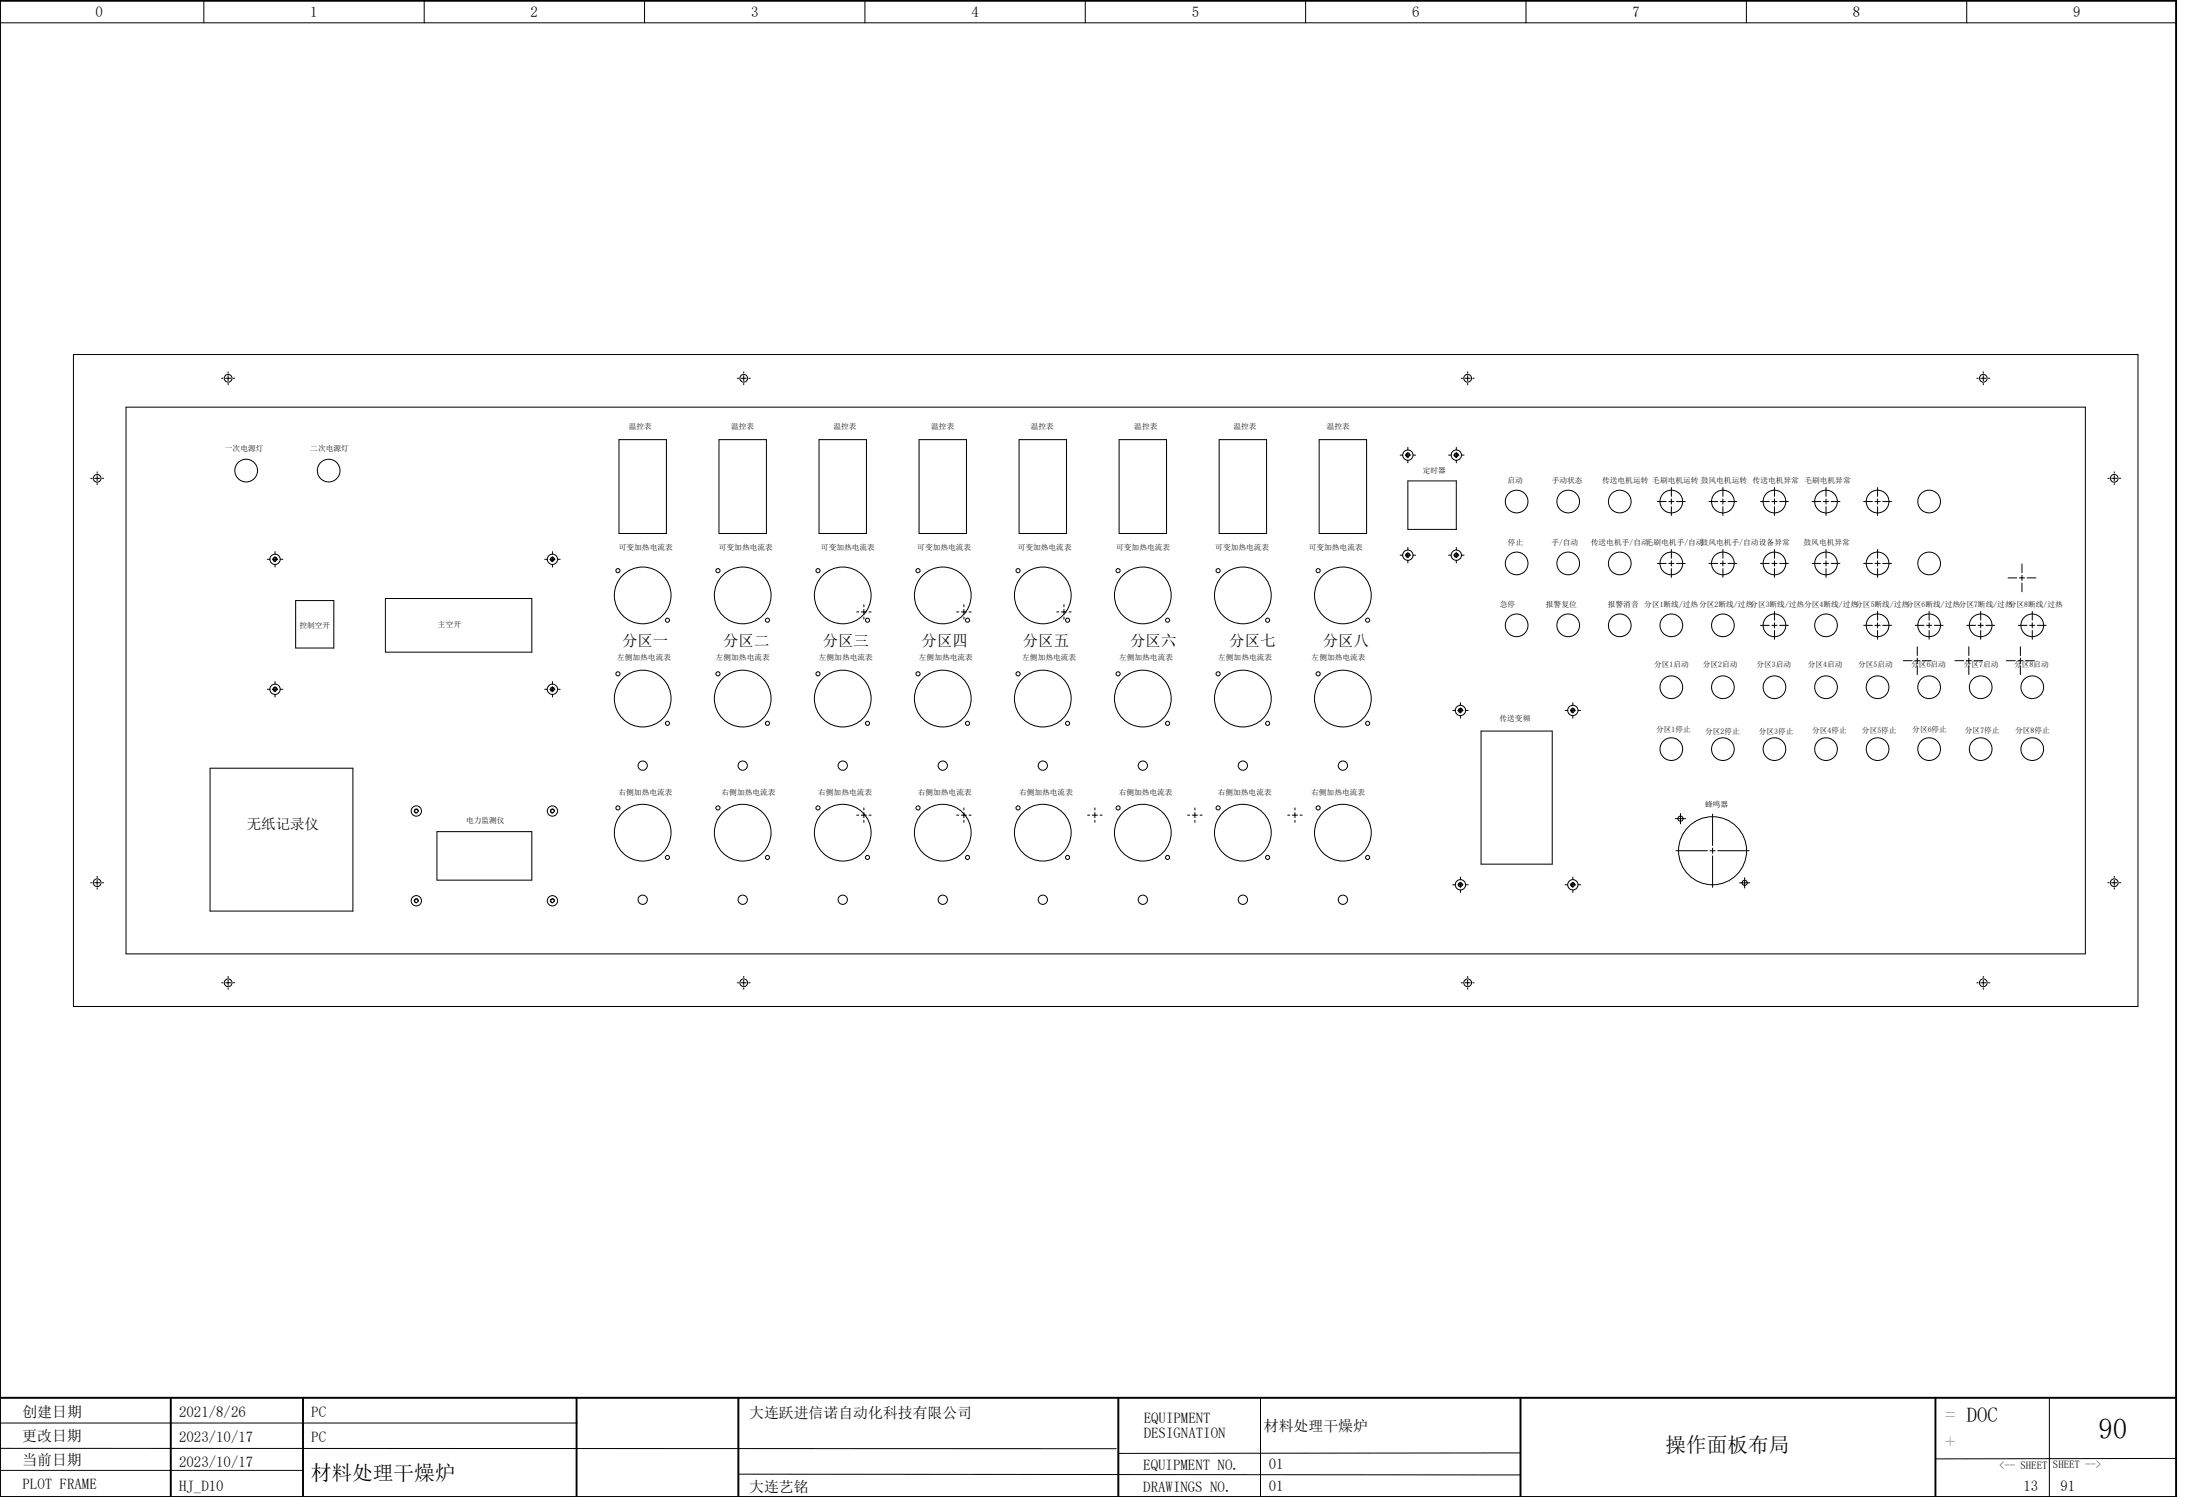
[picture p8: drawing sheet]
<svg xmlns="http://www.w3.org/2000/svg" width="399mm" height="272mm" viewBox="0 0 399 272" stroke-linecap="round" stroke-linejoin="round" font-family="sans-serif">
<path d="M0 .1h395v271.5h-395zM0 253.6h395M31 253.6v18M55 253.6v18M104.7 253.7v18M134 253.6v18M203 253.6v18M276 253.6v18M351.3 253.6v18" fill="none" stroke="#000" stroke-width=".35"/>
<g fill="none" stroke="#000" stroke-width=".18">
<path d="M0 4.1h395M37 .1v4M77 .1v4M117 .1v4M157 .1v4M197 .1v4M237 .1v4M277 .1v4M317 .1v4M357 .1v4M13.3 64.3h374.8v118.3h-374.8zM22.9 73.9h355.6v99.2h-355.6z"/>
<path d="M40.2 68.6h.3M40.9 68.6h1M41.4 67.5v.2M41.4 68.2v.9M41.4 69.6v.2M42.3 68.6h.3M112.4 79.8h8.6v17h-8.6zM130.5 79.8h8.6v17h-8.6zM133.8 68.6h.3M134.5 68.6h1M135 67.5v.2M135 68.2v.9"/>
<path d="M135 69.6v.2M135.9 68.6h.3M148.7 79.8h8.6v17h-8.6zM166.8 79.8h8.6v17h-8.6zM185 79.8h8.6v17h-8.6zM203.1 79.8h8.7v17h-8.7zM221.3 79.8h8.6v17h-8.6zM239.5 79.8h8.6v17h-8.6zM265.2 68.6h.3M265.9 68.6h1M266.4 67.5v.2M266.4 68.2v.9"/>
<path d="M266.4 69.6v.2M267.3 68.6h.3M358.8 68.6h.3M359.5 68.6h1M360 67.5v.2M360 68.2v.9M360 69.6v.2M360.9 68.6h.3M16.5 86.8h.2M17.2 86.8h.9M17.6 85.6v.3M17.6 86.3v1"/>
<path d="M17.6 87.7v.3M18.6 86.8h.2M254.1 82.6h.5M255.1 82.6h.9M255.6 87.3h8.8v8.8h-8.8zM255.6 81.2v.4M255.6 82.1v1M255.6 83.5v.5M255.6 99.3v.5M255.9 82.7a.37 .37 0 0 0-.3-.5 .37 .37 0 0 0-.4 .4 .37 .37 0 0 0 .5 .3M256.5 82.6h.5M262.9 82.6h.5"/>
<path d="M263.9 82.6h.9M264.4 81.2v.4M264.4 82.1v1M264.4 83.5v.5M264.4 99.3v.5M264.7 82.7a.37 .37 0 0 0-.3-.5 .37 .37 0 0 0-.4 .4 .37 .37 0 0 0 .4 .3M265.3 82.6h.5M300.9 91h1.5M302.9 91h.9M303.4 88.5v1.6M303.4 90.5v1M303.4 91.9v1.6"/>
<path d="M303.4 99.7v1.6M304.3 91h1.6M310.2 91h1.6M312.3 91h.9M312.7 88.5v1.6M312.7 90.5v1M312.7 91.9v1.6M312.7 99.7v1.6M313.7 91h1.6M319.6 91h1.6M321.6 91h1M322.1 88.5v1.6"/>
<path d="M322.1 90.5v1M322.1 91.9v1.6M322.1 99.7v1.6M323 91h1.6M328.9 91h1.6M331 91h.9M331.5 88.5v1.6M331.5 90.5v1M331.5 91.9v1.6M331.5 99.7v1.6M332.4 91h1.6M338.3 91h1.6"/>
<path d="M340.4 91h.9M340.8 88.5v1.6M340.8 90.5v1M340.8 91.9v1.6M340.8 99.7v1.6M341.8 91h1.5M382.6 86.8h.2M383.3 86.8h.9M383.8 85.6v.3M383.8 86.3v1M383.8 87.7v.3M384.7 86.8h.2"/>
<path d="M48.5 101.5h.5M49.5 101.5h.9M49.9 100.1v.5M49.9 101v1M49.9 102.4v.5M50.3 101.6a.37 .37 0 0 0-.3-.5 .37 .37 0 0 0-.4 .4 .37 .37 0 0 0 .4 .4M50.9 101.5h.4M53.7 109h6.9v8.6h-6.9zM70 108.6h26.5v9.7h-26.5zM98.9 101.5h.4M99.8 101.5h.9M100.3 100.1v.5"/>
<path d="M100.3 101v1M100.3 102.4v.5M100.6 101.6a.37 .37 0 0 0-.3-.5 .37 .37 0 0 0-.4 .4 .37 .37 0 0 0 .5 .4M101.2 101.5h.5M155.5 111h.4M156.3 111h1M156.8 109.7v.4M156.8 110.6v.9M156.8 112v.3M157.7 111h.4M173.7 111h.3M174.5 111h.9"/>
<path d="M175 109.7v.4M175 110.6v.9M175 112v.3M175.9 111h.4M191.8 111h.4M192.7 111h.9M193.1 109.7v.4M193.1 110.6v.9M193.1 112v.3M194.1 111h.3M254.1 100.7h.5M255.1 100.7h.9"/>
<path d="M255.6 100.3v.9M255.6 101.7v.4M255.9 100.8a.37 .37 0 0 0-.3-.4 .37 .37 0 0 0-.4 .4 .37 .37 0 0 0 .5 .3M256.5 100.7h.5M262.9 100.7h.5M263.9 100.7h.9M264.4 100.3v.9M264.4 101.7v.4M264.7 100.8a.37 .37 0 0 0-.3-.4 .37 .37 0 0 0-.4 .4 .37 .37 0 0 0 .4 .3M265.3 100.7h.5M300.9 102.2h1.5M302.9 102.2h.9"/>
<path d="M303.4 101.8v.9M303.4 103.2v1.6M304.3 102.2h1.6M310.2 102.2h1.6M312.3 102.2h.9M312.7 101.8v.9M312.7 103.2v1.6M313.7 102.2h1.6M319.6 113.5h1.6M319.6 102.2h1.6M321.6 113.5h1M321.6 102.2h1"/>
<path d="M322.1 101.8v.9M322.1 103.2v1.6M322.1 110.9v1.6M322.1 113v.9M322.1 114.4v1.6M323 113.5h1.6M323 102.2h1.6M328.9 102.2h1.6M331 102.2h.9M331.5 101.8v.9M331.5 103.2v1.6M332.4 102.2h1.6"/>
<path d="M338.3 113.5h1.6M338.3 102.2h1.6M340.4 113.5h.9M340.4 102.2h.9M340.8 101.8v.9M340.8 103.2v1.6M340.8 110.9v1.6M340.8 113v.9M340.8 114.4v1.6M341.8 113.5h1.5M341.8 102.2h1.5M345.5 119.9h1.6"/>
<path d="M347.6 119.9h.9M347.7 113.5h1.5M348 117.4v1.6M348 119.4v1M349 119.9h1.5M349.7 113.5h.9M350.2 110.9v1.6M350.2 113v.9M350.2 114.4v1.6M351.1 113.5h1.6M354.9 119.9h1.5M356.9 119.9h1"/>
<path d="M357 113.5h1.6M357.4 117.4v1.6M357.4 119.4v1M358.3 119.9h1.6M359.1 113.5h.9M359.5 110.9v1.6M359.5 113v.9M359.5 114.4v1.6M360.5 113.5h1.6M364.2 119.9h1.6M364.5 104.9h1.6M366.3 119.9h.9"/>
<path d="M366.4 113.5h1.6M366.6 104.9h.9M366.7 117.4v1.6M366.7 119.4v1M367 102.3v1.6M367 104.4v.9M367 105.8v1.6M367.7 119.9h1.6M368 104.9h1.6M368.4 113.5h1M368.9 110.9v1.6M368.9 113v.9"/>
<path d="M368.9 114.4v1.6M369.8 113.5h1.6M38.1 139.4h26v25.9h-26zM48.5 125.1h.5M49.5 125.1h.9M49.9 123.7v.4M49.9 124.6v.9M49.9 126v.5M50.3 125.2a.37 .37 0 0 0-.3-.5 .37 .37 0 0 0-.4 .4 .37 .37 0 0 0 .4 .3M50.9 125.1h.4M98.9 125.1h.4M99.8 125.1h.9"/>
<path d="M100.3 123.7v.4M100.3 124.6v.9M100.3 126v.5M100.6 125.2a.37 .37 0 0 0-.3-.5 .37 .37 0 0 0-.4 .4 .37 .37 0 0 0 .5 .3M101.2 125.1h.5M263.7 128.9h.5M264.6 128.9h1M265.1 127.5v.5M265.1 128.4v1M265.1 129.8v.5M265.5 129a.37 .37 0 0 0-.4-.5 .37 .37 0 0 0-.4 .4 .37 .37 0 0 0 .5 .4M266 128.9h.5"/>
<path d="M268.8 132.7h13v24.1h-13zM284.1 128.9h.5M285 128.9h1M285.5 127.5v.5M285.5 128.4v1M285.5 129.8v.5M285.9 129a.37 .37 0 0 0-.4-.5 .37 .37 0 0 0-.4 .4 .37 .37 0 0 0 .5 .4M286.4 128.9h.5M348 120.8v1.6M357.4 120.8v1.6M366.7 120.8v1.6M17.6 159v.2"/>
<path d="M17.6 159.7v.9M75.9 147.3a.37 .37 0 0 0-.3-.5 .37 .37 0 0 0-.4 .4 .37 .37 0 0 0 .5 .3M79.3 150.9h17.2v8.8h-17.2zM100.6 147.3a.37 .37 0 0 0-.3-.5 .37 .37 0 0 0-.4 .4 .37 .37 0 0 0 .5 .3M155.5 147.9h.4M156.3 147.9h1M156.8 146.6v.4M156.8 147.4v1M156.8 148.8v.4M157.7 147.9h.4M173.7 147.9h.3M174.5 147.9h.9"/>
<path d="M175 146.6v.4M175 147.4v1M175 148.8v.4M175.9 147.9h.4M197.4 147.9h.4M198.3 147.9h.9M198.7 146.6v.4M198.7 147.4v1M198.7 148.8v.4M199.7 147.9h.4M215.6 147.9h.4M216.4 147.9h1"/>
<path d="M216.9 146.6v.4M216.9 147.4v1M216.9 148.8v.4M217.8 147.9h.4M233.7 147.9h.4M234.6 147.9h.9M235.1 146.6v.4M235.1 147.4v1M235.1 148.8v.4M236 147.9h.4M265.1 159.1v.5M285.5 159.1v.5"/>
<path d="M304.1 148.5h1.9M304.2 154.4h5.7M305 147.6v1.9M310.4 154.4h.9M310.9 147.7v5.7M310.9 153.9v.9M310.9 155.3v5.7M311.8 154.4h5.7M316.7 159.3v1.8M383.8 159v.2M383.8 159.7v.9M16.5 160.2h.2"/>
<path d="M17.2 160.2h.9M17.6 161.1v.2M18.6 160.2h.2M40.2 178.3h.3M40.9 178.3h1M41.4 177.2v.2M41.4 177.9v.9M41.4 179.3v.2M42.3 178.3h.3M75.9 163.5a.37 .37 0 0 0-.3-.4 .37 .37 0 0 0-.4 .4 .37 .37 0 0 0 .5 .3M100.6 163.5a.37 .37 0 0 0-.3-.4 .37 .37 0 0 0-.4 .4 .37 .37 0 0 0 .5 .3M133.8 178.3h.3"/>
<path d="M134.5 178.3h1M135 177.2v.2M135 177.9v.9M135 179.3v.2M135.9 178.3h.3M263.7 160.5h.5M264.6 160.5h1M265.1 160.1v.9M265.1 161.5v.5M265.2 178.3h.3M265.5 160.6a.37 .37 0 0 0-.4-.4 .37 .37 0 0 0-.4 .4 .37 .37 0 0 0 .5 .3M265.9 178.3h1"/>
<path d="M266 160.5h.5M266.4 177.2v.2M266.4 177.9v.9M266.4 179.3v.2M267.3 178.3h.3M284.1 160.5h.5M285 160.5h1M285.5 160.1v.9M285.5 161.5v.5M285.9 160.6a.37 .37 0 0 0-.4-.4 .37 .37 0 0 0-.4 .4 .37 .37 0 0 0 .5 .3M286.4 160.5h.5M315.8 160.2h1.8"/>
<path d="M358.8 178.3h.3M359.5 178.3h1M360 177.2v.2M360 177.9v.9M360 179.3v.2M360.9 178.3h.3M382.6 160.2h.2M383.3 160.2h.9M383.8 161.1v.2M384.7 160.2h.2M0 258.2h104.8M228.8 253.6v18"/>
<path d="M372 253.6v18M0 262.8l202.6 .1M0 266.8h55M134.1 267.5l141.9 .1M276 263.6l-73 .1M395 264.6l-43.7 .1"/>
<circle cx="41.4" cy="68.6" r=".7"/>
<circle cx="135" cy="68.6" r=".7"/>
<circle cx="266.4" cy="68.6" r=".7"/>
<circle cx="360" cy="68.6" r=".7"/>
<circle cx="17.6" cy="86.8" r=".7"/>
<circle cx="44.7" cy="85.4" r="2.06"/>
<circle cx="59.7" cy="85.4" r="2.06"/>
<circle cx="255.6" cy="82.6" r=".94"/>
<circle cx="255.6" cy="82.6" r=".31"/>
<circle cx="264.4" cy="82.6" r=".94"/>
<circle cx="264.4" cy="82.6" r=".31"/>
<circle cx="275.3" cy="91" r="2.06"/>
<circle cx="284.7" cy="91" r="2.06"/>
<circle cx="294" cy="91" r="2.06"/>
<circle cx="303.4" cy="91" r="2.06"/>
<circle cx="312.7" cy="91" r="2.06"/>
<circle cx="322.1" cy="91" r="2.06"/>
<circle cx="331.5" cy="91" r="2.06"/>
<circle cx="340.8" cy="91" r="2.06"/>
<circle cx="350.2" cy="91" r="2.06"/>
<circle cx="383.8" cy="86.8" r=".7"/>
<circle cx="49.9" cy="101.5" r=".31"/>
<circle cx="49.9" cy="101.5" r=".94"/>
<circle cx="100.3" cy="101.5" r=".31"/>
<circle cx="100.3" cy="101.5" r=".94"/>
<circle cx="112.2" cy="103.5" r=".37"/>
<circle cx="116.7" cy="108" r="5.1"/>
<circle cx="121.2" cy="112.5" r=".37"/>
<circle cx="130.3" cy="103.5" r=".37"/>
<circle cx="134.8" cy="108" r="5.1"/>
<circle cx="139.3" cy="112.5" r=".37"/>
<circle cx="148.5" cy="103.5" r=".37"/>
<circle cx="153" cy="108" r="5.1"/>
<circle cx="157.5" cy="112.5" r=".37"/>
<circle cx="166.6" cy="103.5" r=".37"/>
<circle cx="171.1" cy="108" r="5.1"/>
<circle cx="175.6" cy="112.5" r=".37"/>
<circle cx="184.8" cy="103.5" r=".37"/>
<circle cx="189.3" cy="108" r="5.1"/>
<circle cx="193.8" cy="112.5" r=".37"/>
<circle cx="203" cy="103.5" r=".37"/>
<circle cx="207.4" cy="108" r="5.1"/>
<circle cx="211.9" cy="112.5" r=".37"/>
<circle cx="221.1" cy="103.5" r=".37"/>
<circle cx="225.6" cy="108" r="5.1"/>
<circle cx="230.1" cy="112.5" r=".37"/>
<circle cx="239.3" cy="103.5" r=".37"/>
<circle cx="243.8" cy="108" r="5.1"/>
<circle cx="248.3" cy="112.5" r=".37"/>
<circle cx="255.6" cy="100.7" r=".94"/>
<circle cx="255.6" cy="100.7" r=".31"/>
<circle cx="264.4" cy="100.7" r=".94"/>
<circle cx="264.4" cy="100.7" r=".31"/>
<circle cx="275.3" cy="102.2" r="2.06"/>
<circle cx="275.3" cy="113.5" r="2.06"/>
<circle cx="284.7" cy="102.2" r="2.06"/>
<circle cx="284.7" cy="113.5" r="2.06"/>
<circle cx="294" cy="102.2" r="2.06"/>
<circle cx="294" cy="113.5" r="2.06"/>
<circle cx="303.4" cy="102.2" r="2.06"/>
<circle cx="303.4" cy="113.5" r="2.06"/>
<circle cx="312.7" cy="102.2" r="2.06"/>
<circle cx="312.7" cy="113.5" r="2.06"/>
<circle cx="322.1" cy="102.2" r="2.06"/>
<circle cx="322.1" cy="113.5" r="2.06"/>
<circle cx="331.5" cy="102.2" r="2.06"/>
<circle cx="331.5" cy="113.5" r="2.06"/>
<circle cx="340.8" cy="102.2" r="2.06"/>
<circle cx="340.8" cy="113.5" r="2.06"/>
<circle cx="350.2" cy="102.2" r="2.06"/>
<circle cx="350.2" cy="113.5" r="2.06"/>
<circle cx="359.5" cy="113.5" r="2.06"/>
<circle cx="368.9" cy="113.5" r="2.06"/>
<circle cx="49.9" cy="125.1" r=".31"/>
<circle cx="49.9" cy="125.1" r=".94"/>
<circle cx="100.3" cy="125.1" r=".31"/>
<circle cx="100.3" cy="125.1" r=".94"/>
<circle cx="112.2" cy="122.3" r=".37"/>
<circle cx="116.7" cy="126.8" r="5.1"/>
<circle cx="116.7" cy="138.9" r=".84"/>
<circle cx="121.2" cy="131.3" r=".37"/>
<circle cx="130.3" cy="122.3" r=".37"/>
<circle cx="134.8" cy="126.8" r="5.1"/>
<circle cx="134.8" cy="138.9" r=".84"/>
<circle cx="139.3" cy="131.3" r=".37"/>
<circle cx="148.5" cy="122.3" r=".37"/>
<circle cx="153" cy="126.8" r="5.1"/>
<circle cx="153" cy="138.9" r=".84"/>
<circle cx="157.5" cy="131.3" r=".37"/>
<circle cx="166.6" cy="122.3" r=".37"/>
<circle cx="171.1" cy="126.8" r="5.1"/>
<circle cx="171.1" cy="138.9" r=".84"/>
<circle cx="175.6" cy="131.3" r=".37"/>
<circle cx="184.8" cy="122.3" r=".37"/>
<circle cx="189.3" cy="126.8" r="5.1"/>
<circle cx="189.3" cy="138.9" r=".84"/>
<circle cx="193.8" cy="131.3" r=".37"/>
<circle cx="203" cy="122.3" r=".37"/>
<circle cx="207.4" cy="126.8" r="5.1"/>
<circle cx="207.4" cy="138.9" r=".84"/>
<circle cx="211.9" cy="131.3" r=".37"/>
<circle cx="221.1" cy="122.3" r=".37"/>
<circle cx="225.6" cy="126.8" r="5.1"/>
<circle cx="225.6" cy="138.9" r=".84"/>
<circle cx="230.1" cy="131.3" r=".37"/>
<circle cx="239.3" cy="122.3" r=".37"/>
<circle cx="243.8" cy="126.8" r="5.1"/>
<circle cx="243.8" cy="138.9" r=".84"/>
<circle cx="248.3" cy="131.3" r=".37"/>
<circle cx="265.1" cy="128.9" r=".31"/>
<circle cx="265.1" cy="128.9" r=".94"/>
<circle cx="285.5" cy="128.9" r=".31"/>
<circle cx="285.5" cy="128.9" r=".94"/>
<circle cx="303.4" cy="124.7" r="2.06"/>
<circle cx="303.4" cy="135.9" r="2.06"/>
<circle cx="312.7" cy="124.7" r="2.06"/>
<circle cx="312.7" cy="135.9" r="2.06"/>
<circle cx="322.1" cy="124.7" r="2.06"/>
<circle cx="322.1" cy="135.9" r="2.06"/>
<circle cx="331.5" cy="124.7" r="2.06"/>
<circle cx="331.5" cy="135.9" r="2.06"/>
<circle cx="340.8" cy="124.7" r="2.06"/>
<circle cx="340.8" cy="135.9" r="2.06"/>
<circle cx="350.2" cy="124.7" r="2.06"/>
<circle cx="350.2" cy="135.9" r="2.06"/>
<circle cx="359.5" cy="124.7" r="2.06"/>
<circle cx="359.5" cy="135.9" r="2.06"/>
<circle cx="368.9" cy="124.7" r="2.06"/>
<circle cx="368.9" cy="135.9" r="2.06"/>
<circle cx="75.6" cy="147.2" r=".31"/>
<circle cx="75.6" cy="147.2" r=".94"/>
<circle cx="100.3" cy="147.2" r=".31"/>
<circle cx="100.3" cy="147.2" r=".94"/>
<circle cx="112.2" cy="146.6" r=".37"/>
<circle cx="116.7" cy="151.1" r="5.1"/>
<circle cx="121.2" cy="155.6" r=".37"/>
<circle cx="130.3" cy="146.6" r=".37"/>
<circle cx="134.8" cy="151.1" r="5.1"/>
<circle cx="139.3" cy="155.6" r=".37"/>
<circle cx="148.5" cy="146.6" r=".37"/>
<circle cx="153" cy="151.1" r="5.1"/>
<circle cx="157.5" cy="155.6" r=".37"/>
<circle cx="166.6" cy="146.6" r=".37"/>
<circle cx="171.1" cy="151.1" r="5.1"/>
<circle cx="175.6" cy="155.6" r=".37"/>
<circle cx="184.8" cy="146.6" r=".37"/>
<circle cx="189.3" cy="151.1" r="5.1"/>
<circle cx="193.8" cy="155.6" r=".37"/>
<circle cx="203" cy="146.6" r=".37"/>
<circle cx="207.4" cy="151.1" r="5.1"/>
<circle cx="211.9" cy="155.6" r=".37"/>
<circle cx="221.1" cy="146.6" r=".37"/>
<circle cx="225.6" cy="151.1" r="5.1"/>
<circle cx="230.1" cy="155.6" r=".37"/>
<circle cx="239.3" cy="146.6" r=".37"/>
<circle cx="243.8" cy="151.1" r="5.1"/>
<circle cx="248.3" cy="155.6" r=".37"/>
<circle cx="305" cy="148.5" r=".47"/>
<circle cx="310.9" cy="154.4" r="6.2"/>
<circle cx="17.6" cy="160.2" r=".7"/>
<circle cx="41.4" cy="178.3" r=".7"/>
<circle cx="75.6" cy="163.5" r=".31"/>
<circle cx="75.6" cy="163.4" r=".94"/>
<circle cx="100.3" cy="163.5" r=".31"/>
<circle cx="100.3" cy="163.4" r=".94"/>
<circle cx="116.7" cy="163.3" r=".84"/>
<circle cx="134.8" cy="163.3" r=".84"/>
<circle cx="135" cy="178.3" r=".7"/>
<circle cx="153" cy="163.3" r=".84"/>
<circle cx="171.1" cy="163.3" r=".84"/>
<circle cx="189.3" cy="163.3" r=".84"/>
<circle cx="207.4" cy="163.3" r=".84"/>
<circle cx="225.6" cy="163.3" r=".84"/>
<circle cx="243.8" cy="163.3" r=".84"/>
<circle cx="265.1" cy="160.5" r=".31"/>
<circle cx="265.1" cy="160.5" r=".94"/>
<circle cx="266.4" cy="178.3" r=".7"/>
<circle cx="285.5" cy="160.5" r=".31"/>
<circle cx="285.5" cy="160.5" r=".94"/>
<circle cx="316.7" cy="160.2" r=".47"/>
<circle cx="360" cy="178.3" r=".7"/>
<circle cx="383.8" cy="160.2" r=".7"/>
</g>
<text font-size="5.3" x="380.9" y="261">90</text>
<g font-size="3.7" fill="#7ca552">
<text x="353.1" y="258">= DOC</text>
<text x="353.1" y="263">+</text>
</g>
<g font-size="3.7">
<text x="302.3" y="263.5">操作面板布局</text>
<text x="56.4" y="268.5">材料处理干燥炉</text>
</g>
<g font-size="2.8">
<text x="112.9" y="117.3">分区一</text>
<text x="131.3" y="117.3">分区二</text>
<text x="149.3" y="117.3">分区三</text>
<text x="167.3" y="117.3">分区四</text>
<text x="185.7" y="117.3">分区五</text>
<text x="205.2" y="117.3">分区六</text>
<text x="223.1" y="117.3">分区七</text>
<text x="240.1" y="117.3">分区八</text>
</g>
<g font-size="2.7">
<text x="17.3" y="3.1">0</text>
<text x="56.3" y="3.1">1</text>
<text x="96.3" y="3.1">2</text>
<text x="136.3" y="3.1">3</text>
<text x="176.3" y="3.1">4</text>
<text x="216.3" y="3.1">5</text>
<text x="256.3" y="3.1">6</text>
<text x="296.3" y="3.1">7</text>
<text x="336.3" y="3.1">8</text>
<text x="376.3" y="3.1">9</text>
<text x="4.1" y="257.1">创建日期</text>
<text x="32.5" y="257.1">2021/8/26</text>
<text x="56.5" y="257.1">PC</text>
<text x="136" y="257.3">大连跃进信诺自动化科技有限公司</text>
<text x="4" y="261.6">更改日期</text>
<text x="32.5" y="261.6">2023/10/17</text>
<text x="56.5" y="261.6">PC</text>
<text x="207.6" y="258.3">EQUIPMENT</text>
<text x="207.6" y="261">DESIGNATION</text>
<text x="229.4" y="259.7">材料处理干燥炉</text>
<text x="4.1" y="265.8">当前日期</text>
<text x="32.5" y="266.1">2023/10/17</text>
<text x="207.5" y="266.7">EQUIPMENT NO.</text>
<text x="230.3" y="266.6">01</text>
<text x="4.1" y="270.2">PLOT FRAME</text>
<text x="32.5" y="270.6">HJ_D10</text>
<text x="136" y="270.8">大连艺铭</text>
<text x="207.5" y="270.6">DRAWINGS NO.</text>
<text x="230.3" y="270.6">01</text>
<text x="367.3" y="270.6">13</text>
<text x="374" y="270.6">91</text>
</g>
<text font-size="2.6" x="44.8" y="150.4">无纸记录仪</text>
<g font-size="2">
<text x="362.9" y="266.6">&lt;-- SHEET</text>
<text x="372.7" y="266.4">SHEET --&gt;</text>
</g>
<g font-size="1.4">
<text x="114.1" y="77.8">温控表</text>
<text x="132.7" y="77.8">温控表</text>
<text x="151.3" y="77.8">温控表</text>
<text x="169" y="77.8">温控表</text>
<text x="187.1" y="77.8">温控表</text>
<text x="205.9" y="77.8">温控表</text>
<text x="223.9" y="77.8">温控表</text>
<text x="240.8" y="77.8">温控表</text>
<text x="40.8" y="81.8">一次电源灯</text>
<text x="56.3" y="81.8">二次电源灯</text>
<text x="258.3" y="85.9">定时器</text>
<text x="273.6" y="87.6">启动</text>
<text x="281.7" y="87.6">手动状态</text>
<text x="290.8" y="87.6">传送电机运转 毛刷电机运转 鼓风电机运转</text>
<text x="318.1" y="87.6">传送电机异常</text>
<text x="327.5" y="87.6">毛刷电机异常</text>
<text x="112.3" y="99.8">可变加热电流表</text>
<text x="130.5" y="99.8">可变加热电流表</text>
<text x="149" y="99.8">可变加热电流表</text>
<text x="166.5" y="99.8">可变加热电流表</text>
<text x="184.7" y="99.8">可变加热电流表</text>
<text x="202.6" y="99.8">可变加热电流表</text>
<text x="220.6" y="99.8">可变加热电流表</text>
<text x="237.6" y="99.8">可变加热电流表</text>
<text x="273.7" y="98.8">停止</text>
<text x="281.6" y="98.8">手/自动</text>
<text x="288.8" y="98.8">传送电机手/自动毛刷电机手/自动鼓风电机手/自动设备异常</text>
<text x="327.4" y="98.8">鼓风电机异常</text>
<text x="54.4" y="113.9">控制空开</text>
<text x="79.5" y="113.8">主空开</text>
<text x="272.3" y="110.1">急停</text>
<text x="280.6" y="110.1">报警复位</text>
<text x="291.9" y="110.1">报警消音</text>
<text x="298.5" y="110.1">分区1断线/过热分区2断线/过热分区3断线/过热分区4断线/过热分区5断线/过热分区6断线/过热分区7断线/过热</text>
<text x="364.6" y="110.1">分区8断线/过热</text>
<text x="112" y="119.8">左侧加热电流表</text>
<text x="129.9" y="119.8">左侧加热电流表</text>
<text x="148.6" y="119.8">左侧加热电流表</text>
<text x="166.8" y="119.8">左侧加热电流表</text>
<text x="185.6" y="119.8">左侧加热电流表</text>
<text x="203.1" y="119.8">左侧加热电流表</text>
<text x="221.1" y="119.8">左侧加热电流表</text>
<text x="238.1" y="119.8">左侧加热电流表</text>
<text x="300.2" y="121.1">分区1启动</text>
<text x="309.1" y="121.1">分区2启动</text>
<text x="318.8" y="121.1">分区3启动</text>
<text x="328.1" y="121.1">分区4启动</text>
<text x="337.3" y="121.1">分区5启动</text>
<text x="346.9" y="121.1">分区6启动</text>
<text x="356.5" y="121.1">分区7启动</text>
<text x="365.6" y="121.1">分区8启动</text>
<text x="272.2" y="130.8">传送变频</text>
<text x="300.6" y="132.8">分区1停止</text>
<text x="309.5" y="133.1">分区2停止</text>
<text x="319.3" y="133.1">分区3停止</text>
<text x="328.9" y="133">分区4停止</text>
<text x="338" y="133.1">分区5停止</text>
<text x="347.1" y="132.9">分区6停止</text>
<text x="356.7" y="133.1">分区7停止</text>
<text x="365.8" y="132.9">分区8停止</text>
<text x="84.6" y="149.4">电力监测仪</text>
<text x="112.3" y="144.3">右侧加热电流表</text>
<text x="131" y="144.3">右侧加热电流表</text>
<text x="148.5" y="144.3">右侧加热电流表</text>
<text x="166.6" y="144.3">右侧加热电流表</text>
<text x="185" y="144.3">右侧加热电流表</text>
<text x="203.1" y="144.3">右侧加热电流表</text>
<text x="221" y="144.3">右侧加热电流表</text>
<text x="238" y="144.3">右侧加热电流表</text>
<text x="309.5" y="146.5">蜂鸣器</text>
</g>
</svg>
